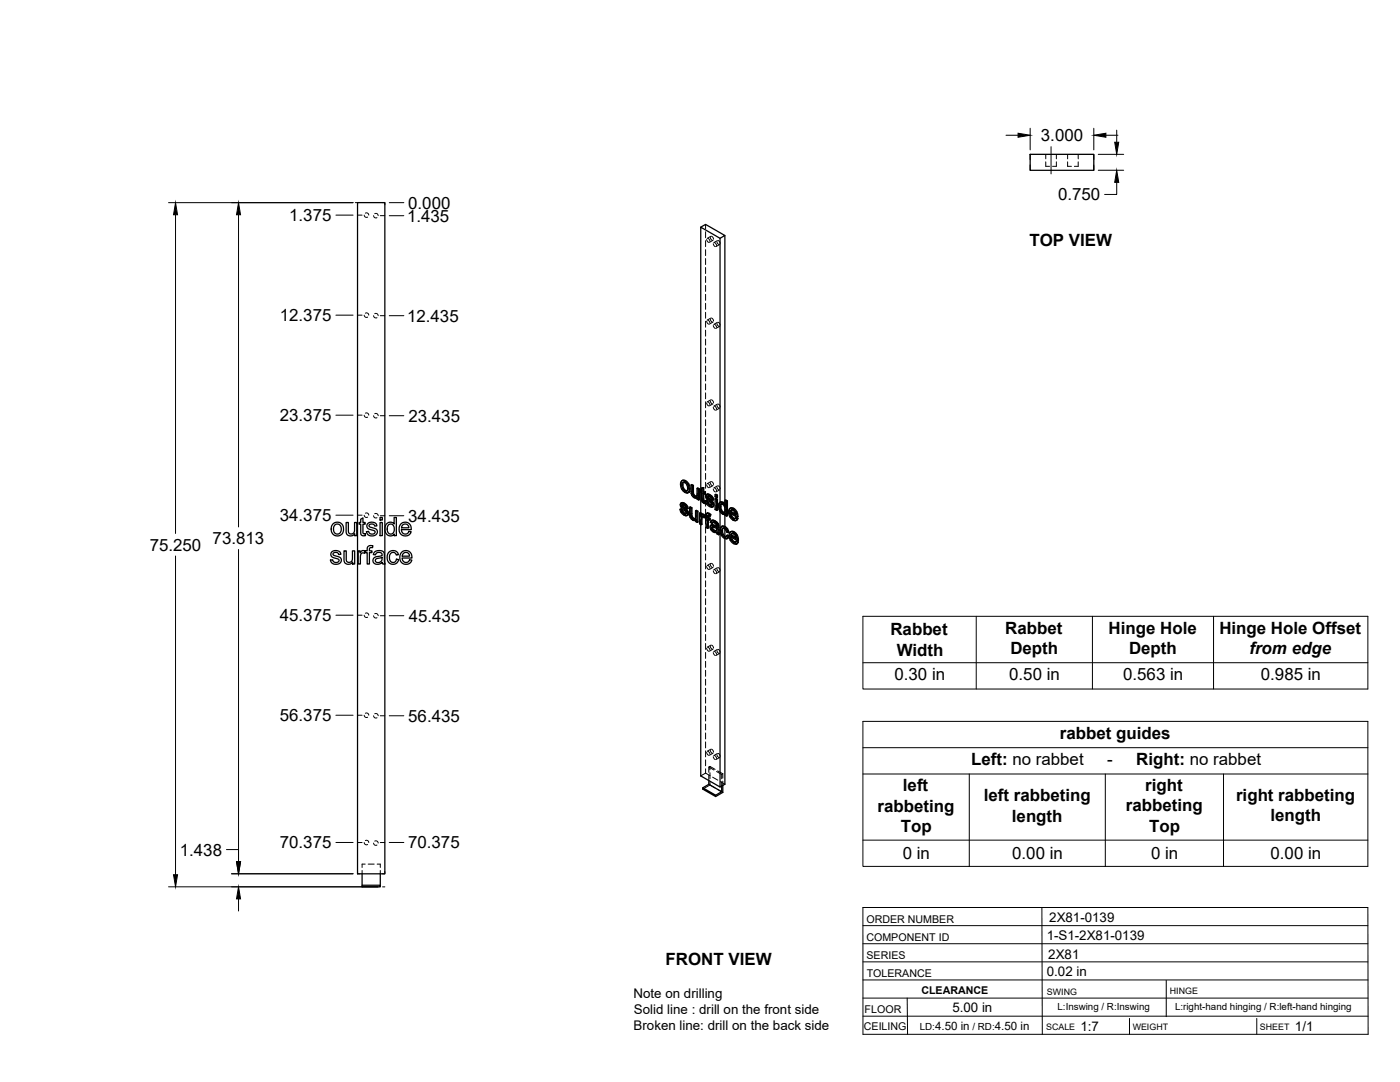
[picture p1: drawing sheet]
<svg xmlns="http://www.w3.org/2000/svg" width="559mm" height="432mm" viewBox="0 0 559 432" stroke-linecap="round" stroke-linejoin="round" font-family="sans-serif">
<!-- layer: Visible -->
<g fill="none" stroke="#000" stroke-width=".51">
<path d="M411.2 61.6h25.4v6.4h-25.4zM279.7 90.7l1.9-1.1 7.7 4.4-1.9 1.1M289.3 94v107M272.2 191.8l.8-.2 .7 .2zM272.2 191.8l-.5 .7-.1 .8 .5 1.9 1.6 1.5h.7l.5-.3M272.3 193.6l.3 1.5M272.6 195.1l.3-.2 .8 .8-.3 .2zM272.8 192.5l-.2 .9M272.9 194.9l-.3-1.5-.3 .1 .2-.8 .5-.2 .9 .6 .5 1.4-.2 1.4h-.8M273.4 192l1 1a1.92 1.92 0 0 1 1 2M273.7 195.7l.5 .2M273.7 191.8l1.2 1.3"/>
<path d="M274.6 193.3l.5 1.9 .3-.2-.2 1.2M275.1 195.2l-.2 1.2 .3-.2-.6 .5M275.8 193.5l.7 .4 .3-.2v3.2M276.5 193.9v3.1l.3-.1 .3 .6M276.5 197.1l.3 .6 .3-.2 .5 .4M276.8 197.7l.4 .4h.9l-.3 .1M276.8 193.7l-.7-.3-.3 .1v2.9l.3 1.1 .8 1a.97 .97 0 0 0 1.4 .1v.6l.5 .4M277.2 198.1l.6 .1M278.2 194.9l.6 .4 .4-.2v4.3l-.4 .2v-4.3M278.3 198.6l-.3 .2M279.2 195.1l-.7-.4-.3 .2v2.6l-.4 .7M279.7 195.5v-104.8l7.7 4.4v105.4"/>
<path d="M279.7 196.3v8.4M280 195.5l-.5 .1v.6l.5 .3v3.3l.8 1h.8l-.1-.7-.6 .1M280 194.8l.9-.2v1.5M280.6 194.8v1.5l.3-.2 .6 .3M280.6 196.3l.6 .3 .3-.2v.6l-.3 .2v-.6M280.6 199.8l.7 .2M280.7 200l.8 .1M280.9 194.6l-.9 .2v1.1l-.5-.3M280.9 197v2.6M281.2 197.2l-.6-.4v2.9l.5 .1M281.6 199.9l.6 .2M282.1 197.3l1.3 .1"/>
<path d="M282.3 198.3l.1 .3 .3-.2 .2 .4M282.4 198.6l.2 .3a1.16 1.16 0 0 1 1.4 .8l.4 .4M282.4 197.2l-.4 .2M282.5 197.4l.6 .2 .3-.2 .7 .6M282.5 199.9l-.6-.2-.3 .2 .4 1.2 .9 .9a1.24 1.24 0 0 0 1.6 .2M282.6 198v.1M282.6 198.9l1.5 1.4 .3-.2 .4 .7M282.7 198.4l-.1-.3-.3 .2 .1-.2 1 .3 .5 1 .6 .2M282.8 197.2l-.9 .3-.2 .9 .4 .8 1.9 1.8-.2 .7M283.1 197.6l.7 .6 .3-.2 .5 .7M283.8 198.2l.5 .7 .3-.2 .2 .8-.3 .1-.2-.7M285.4 199.1l.3-.2 .7 .3-.4 .2z"/>
<path d="M285.4 197.4l.3-.2 .7 .4-.4 .2zM285.4 199.1v4.2l.6 .4M285.4 197.4v.8l.6 .4M286.4 199.2v4.3l-.4 .2v-4.3M286.4 197.6v.8l-.4 .2v-.8M289.4 199.7l.6 .3 .3-.1v5.9l-.3 .2v-6M290.3 199.9l-.6-.4-.3 .2v2.1l-.4-.7M133 209l1.7-.6 1.4 .5 .9 1.2v2.2l-.8 1.1-1.8 .5-1.5-.7-.7-1.6a2.9 2.9 0 0 1 .8-2.6zM133.5 209.6l1.2-.5 .7 .2 .5 .6 .3 1.7-.8 1.4-1.2 .1-.8-.6-.3-1.6zM137.3 219.8h.9v3a1.32 1.32 0 0 0 1.3 1.7 1.32 1.32 0 0 0 1.2-1.8v-2.9h.9v5.3h-.8v-.8a1.86 1.86 0 0 1-2.3 .9 1.86 1.86 0 0 1-1.2-2.1zM138.2 208.5h.8l.1 3.8a1.31 1.31 0 0 0 1.7 .7 1.31 1.31 0 0 0 .7-1.7v-2.8h.9v5.3h-.8v-.8a1.86 1.86 0 0 1-2.2 .8 1.86 1.86 0 0 1-1.2-2zM143 219.8h.7v.8a1.28 1.28 0 0 1 2.1-.6l.8-.2v-1.1a1.56 1.56 0 0 1 2.2-.9l-.1 .8a.81 .81 0 0 0-.9 0 .81 .81 0 0 0-.4 .8v.4h1.1v.7h-1.1v4.6h-.8v-4.6h-.8v-.4l-.3 .7-.8-.2-.7 .5-.2 4h-.8z"/>
<path d="M144 207.2l.9-.5v1.8h.9v.7h-.9v3.4l.2 .4h.7l.1 .8h-1.3l-.6-.7v-3.9h-.7v-.7h.7zM146.7 209l.9-.5h1.6a1.47 1.47 0 0 1 1.2 1.4l-.8 .1a1.17 1.17 0 0 0-1.2-.9 1.17 1.17 0 0 0-1.1 .8l.4 .5 2.1 .5a1.6 1.6 0 0 1 .7 2.1 1.6 1.6 0 0 1-2 .9l-1.5-.4-.7-1.3 .9-.2 .4 .9 .5 .2 1.3-.2a.73 .73 0 0 0 .3-.9 .73 .73 0 0 0-.9-.4l-1.1-.3a1.41 1.41 0 0 1-1-2.3zM151.7 208.5h.9v5.3h-.9zM151.7 206.5h.9v1h-.9zM154.2 209.1l1.2-.7a1.86 1.86 0 0 1 1.9 .7v-2.6h.9v7.3h-.8v-.7a2.17 2.17 0 0 1-2.7 .5 2.17 2.17 0 0 1-1.1-2.5zM155 209.5l1.3-.3 .9 1v2l-.8 .9-1-.1-.7-.9-.1-1.5zM160 209.1a2.46 2.46 0 0 1 2.9-.4 2.46 2.46 0 0 1 1.2 2.7h-3.9l.3 1 .8 .7a1.46 1.46 0 0 0 1.9-1l.9 .1-.5 .9-.9 .7h-1.5l-1.2-.6-.7-1.7 .1-1.2zM160.7 209.5l.6-.3h1l.6 .6 .3 .8h-2.9zM271.4 203.3l.6 .2M271.9 200.7l1.3 .1M272 203.5l.4-.2 .2 .9-.3 .1zM272.1 201.7l.7 .5"/>
<path d="M272.2 202l.2 .4a1.49 1.49 0 0 1 1.6 .9l.3 .2M272.2 200.6l-.4 .2M272.3 204.3l.7 .7h.8M272.3 200.8l.6 .2 .3-.2 .8 .6M272.4 203.3l-.7-.2-.3 .2 .5 1.3 .8 .8a1.26 1.26 0 0 0 1.6 .2M272.4 202.4l1.5 1.3 .4-.2 .4 .7M272.5 201.4l-.1 .1M272.5 201.8l-.1-.3-.3 .2 .1-.2 1 .3 .5 1 .7 .3M272.6 204.2l.7 .6M272.6 200.6l-.8 .2-.3 .9 .4 .9 1.8 1.7 .2 .5-.3 .3M272.9 201l.7 .6 .4-.2 .5 .7M273 205l.6 .1"/>
<path d="M273.6 201.6l.5 .7 .4-.2 .2 .8-.3 .2-.3-.8M273.7 205.1h-.1M273.9 203.7l.4 .6 .4-.1 .1 .7M274.3 204.3l.2 .8 .3-.2-.2 .6M274.5 205.1l-.2 .5 .3-.1-.4 .3M275.2 202.4l.7 .4 .3-.2v3.2M275.9 202.8v3.1l.3-.1 .3 .6M275.9 206l.3 .6 .3-.2 .4 .4M276.2 206.6l.4 .4h.9M276.2 202.6l-.7-.3-.3 .1v3.1l.3 1.1 .8 .8a.97 .97 0 0 0 1.4 .1M276.6 207l.6 .2M277.5 207l-.3 .2"/>
<path d="M277.6 203.8l.7 .4 .3-.2v4.3l-.3 .2v-4.3M277.7 207.5v.7l.6 .3M277.7 207.6l-.2 .1M278.6 204l-.7-.4-.3 .2v2.7l-.4 .7M279.2 204.7l.6 .4 .3-.2v.5l.4-.2M279.8 205.1v.6l.7-.5 .4 .1M280 206.4l.2 2.8-.3 .2v-2.2M280.1 204.9l-.6-.3-.3 .1v4.3l.7 .4M280.2 205.4l.7-.1 .6 .4M280.3 206.1v.1M280.6 205.4l.6 .5M281 206.6l-.8-.5-.2 .3 .3-.2-.1 .8"/>
<path d="M281.2 206.5l.6 .3v3.7l.6 .4M281.2 206.5v-.4l-.2 .5M281.2 200.3l.1 .7M281.2 206.5l-.2 .1M282.2 204.9h.9l.6 .4M282.2 200.1l.3-.2 .3 .8-.3 .2zM282.4 206.6l.7 .4 .3-.2v.6l-.3 .2v-.6M282.5 204.7l-.5 .2M282.5 200.9l.7 .6h.8M282.7 207.3v3.4l-.3 .2v-3.8l.7 .5M282.7 205.7v.7M282.8 205.1l.6 .4 .3-.2-.4 .8 .1-.6"/>
<path d="M282.8 200.7l.7 .7M283.1 204.9l-.6-.2-.5 .3-.2 1.2-.6-.3 .6-.1M283.2 201.5l.6 .2M283.3 206.1a.45 .45 0 0 0-.5-.5 .45 .45 0 0 0-.4 .6v.4l.3-.2 .7 .4M283.9 209.6l.7-.2 1.4 .5M283.9 201.7h-.1M284.1 210.7l.2 .6 .3-.2 .6 .5M284.1 200.3l.4 .6 .3-.1 .2 .7M284.2 210.4l-.1 .3 .3-.2 .2 .6M284.2 209.4l-.5 .2M284.3 211.3l.5 .5h1h-1M284.3 210.3l-.1 .1"/>
<path d="M284.4 207.8l.8 .3 .3-.2 .8 .6M284.4 210.3l.8 .3a.72 .72 0 0 1 .8 .6 .72 .72 0 0 1-.5 .8M284.4 210.3l-.2 .1M284.4 210.3v.2M284.5 200.9l.2 .8 .3-.2-.2 .6M284.5 208.4l-.4 .5 .6-.5 1.1 .9a.48 .48 0 0 1 .1 .8 .48 .48 0 0 1-.7-.2l-.9-.3M284.6 209.4l-1 .3-.2 1 .7 1.1 1.1 .7a.63 .63 0 0 1 .7 0 .63 .63 0 0 1 .3 .5l.6 .4M284.7 201.7l-.2 .5 .3-.1-.5 .3M284.7 207.6l-.8 .2M285.2 208.1l.8 .6 .3-.2 .4 .5M285.5 207.9l-.8-.3-.9 .3-.3 .5 .6 .5M286 208.7l.4 .5 .3-.2 .2 .7"/>
<path d="M286.4 209.2l.2 .6 .3-.1 .1 2.9M286.6 209.8l.1 2.9 .3-.1 .1 .6-.3 .2-.1-.6M287.4 204.2v109.9l-7.7-4.5v-100.3M287.4 202.4l.3 1.4M287.5 200.4h1.2l.6 .6M287.7 201.3h.7l.7 .8 .3 1.1-.2 1.4M287.7 201.3l-.3 1.1 .4-.2 .3 1.4M287.7 203.8l.4-.2 .7 .8-.5 .1zM287.8 201.2l-.1 .1M287.8 200.3l-.5 .2M288 201.2l-.2 1M288.1 212l.3 1.4 .3-.2 .7 .8"/>
<path d="M288.2 210.1l.9 .2 .3-.2 1 1M288.4 213.4l.7 .8h.8M288.4 200.6l.6 .5h.4M288.4 204.6h.8M288.5 209.9l-.6 .3M288.6 210.8l-.2 1M288.7 200.4l-.9-.1-.7 .4-.2 2.1 1 2 1 .5 .5-.2v.6l.6 .3M288.8 204.4l.4 .1M289.1 210.3l.9 .8a.88 .88 0 0 1 .7 .5 .88 .88 0 0 1-.1 1l-.5-1.3M289.3 214.9v98.1l-1.9 1.1M289.3 202.6v1.7M289.3 205.2v4.9"/>
<path d="M289.3 211.1v2.9M289.4 210.1l-.9-.2-.7 .4-.3 .7v1.3l.9 2 1 .7h.7M289.4 205.1l-.2 .2M290 213.7l.7 .4M290.6 212.6l-.6-.3-.6-1.1-.9-.4-.4 1.2 .3-.2 .3 1.4M290.7 214.1l.3-.1-.2 .5-.7 .5zM291 214l-.6-.5-.7 .8-.6-.1M291.3 202.9h.9a1.88 1.88 0 0 1 1.9 1.3M291.5 212.3h.9a1.88 1.88 0 0 1 1.9 1.2M291.5 204.3l2.1 1.2-.5-1.4-.9-.6-.6 .3-.1 .5 .3-.2 1.7 1M291.7 213.6l2.1 1.2-.6-1.4-.8-.5h-.4l-.3 .7 .3-.1 1.7 .9M291.8 206.1l.8 .9 .8-.1"/>
<path d="M291.8 205.1l.3 .9M292 203.5l-.2 .6M292 214.4l.3 .9M292 215.5l.8 .8h.8M292.2 212.9l-.2 .6M292.5 203.1l1 .9a1.94 1.94 0 0 1 1.1 2.1M292.6 207l.6 .1M292.7 212.4l1.1 1a1.96 1.96 0 0 1 .9 2M292.8 216.3l.5 .2M292.9 202.9l-.9-.3-1 .6-.2 1.1 .2 1.4 .7 1.1 1.2 .9h.9l.7-.8M293.1 212.2l-1-.2-.9 .7-.2 1.3 .3 1.2 .7 1.1 1.2 .8h.7l.8-.8M293.3 207l-.1 .1"/>
<path d="M293.5 216.4l-.2 .1M293.6 206.7l.6 .4M293.8 204.3l.4 1.9 .4-.1-.4 .1M293.8 216l.6 .5M293.9 213.7l.5 1.9 .3-.2-.3 .2M294.2 206.4l-2.8-1.5 .4 1.2 .3-.1 .8 .8M294.4 215.8l-2.8-1.6 .4 1.3 .3-.2 .8 .9M294.5 206.9l-.7 .8M294.5 206.9l-.6-.4-.7 .6M294.7 216.3l-.7 .8M294.7 216.3l-.6-.5-.8 .7M132.4 220.2l1.2-.5 1.1 .1a1.53 1.53 0 0 1 1.4 1.4l-.9 .1a1.17 1.17 0 0 0-1.1-.9 1.17 1.17 0 0 0-1.2 .9l.3 .3 2.8 1.1a1.85 1.85 0 0 1-.4 2.2 1.85 1.85 0 0 1-2.2 .2l-1.1-.6-.4-1 .9-.1 .3 .7 .7 .4 1.2-.2a.81 .81 0 0 0 .2-1.1 .81 .81 0 0 0-1-.3l-1.2-.4a1.35 1.35 0 0 1-.6-2.3z"/>
<path d="M149.5 220.3l.7-.4 1.2-.2 1.7 .6 .3 .6 .3 4.2h-.9l-.2-.6-1.3 .6-1.2 .1-.8-.4-.4-.7a1.74 1.74 0 0 1 2-2l.6-.1a.77 .77 0 0 0 1-.8 .77 .77 0 0 0-1-.7l-1.2 .2-.4 .7-.9-.1zM150 223.2l2.5-.7a1.62 1.62 0 0 1-.6 1.7 1.62 1.62 0 0 1-1.9 0l-.2-.5zM153.6 224.9v-144h-10.9v267.8h10.9v-123.6M155.2 220.4l1.2-.6h1.4l.8 .7 .4 .9-.8 .1a1.44 1.44 0 0 0-1.9-.9 1.44 1.44 0 0 0-.9 1.9l.2 1.1 .7 .8 1.3-.1 .6-1.1 .9 .1-.1 .5-.6 .9-.9 .4h-1.4l-.9-.6-.7-2zM160.3 220.5l1.5-.8a2.5 2.5 0 0 1 2.6 3h-3.9l.2 .9 .8 .8a1.43 1.43 0 0 0 2-1l.9 .1-.5 .9-.9 .7h-1.7l-1-.6-.6-.9-.1-1.1 .1-1zM161 220.9l.5-.4h1.1l.6 .5 .3 1h-3zM282.9 311.5v1.5l-2.4 1.4v.5l5.1 3v-.5l-5.1-3M282.9 313l5.2 3-2.5 1.4M288.1 313.7v2.3M288.5 313.4v2.8l-2.9 1.7M144.5 348.7v5.2h7.3v-.6h-7.3M151.8 348.7v4.6"/>
</g>
<!-- layer: Hidden -->
<g fill="none" stroke="#000" stroke-width=".4">
<path d="M417.4 64.6v1.8h1.5M417.4 61.6v1.8M421.6 64.6v1.8h-1.5M421.6 61.6v1.8M426.1 64.6v1.8h1.6M426.1 61.6v1.8M430.4 64.6v1.8h-1.6M430.4 61.6v1.8M145.4 85.9l.4 .7h.9M145.8 85.1h1l.4 .8M149.1 86.1l.5 .7h.9M149.6 85.3l.8-.1 .5 .9"/>
<path d="M281.6 89.6v1.7M281.6 92.5v2.4M281.6 96.1v2.3M281.6 99.6v2.4M282.1 95.6l.3 .8 .5 .3M282.5 95.1l.6 .4 .3 .8M283.5 94.7l.2 .7 .6 .5M283.7 94.3l-1.4 .8M284 94.3l.6 .5 .2 .7M284.6 95.9l-1.4 .8M284.7 97.3l.3 .8 .5 .3M285.2 96.8l.5 .4 .3 .8"/>
<path d="M286.2 96.4l.2 .7 .6 .5M286.3 96l-1.4 .8M286.6 96l.7 .5 .1 .7M287.3 97.6l-1.5 .8M281.6 103.2v2.4M281.6 106.8v2.4M281.6 110.3v2.4M281.6 113.9v2.4M281.6 117.5v2.4M145.4 125.8l.4 .8 .9-.1M145.8 125h1l.4 .8M149.1 126l.5 .8h.9"/>
<path d="M149.6 125.2h.8l.5 .8M281.6 121.1v2.3M281.6 124.6v2.4M281.6 128.2v2.4M281.6 131.8v2.4M281.6 135.3v2.4M281.6 138.9v2.4M282.1 128.2l.3 .8 .5 .4M282.5 127.7l.6 .5 .3 .7M283.5 127.4l.2 .6 .6 .5M283.7 126.9l-1.4 .9M284 126.9l.6 .6 .2 .6"/>
<path d="M284.6 128.5l-1.4 .8M284.7 129.9l.3 .8 .5 .4M285.2 129.4l.5 .5 .3 .7M286.2 129.1l.2 .7 .6 .4M286.3 128.6l-1.4 .9M286.6 128.6l.7 .6 .1 .6M287.3 130.2l-1.5 .8M281.6 142.5v2.4M281.6 146.1v2.3M281.6 149.6v2.4M281.6 153.2v2.4M281.6 156.8v2.4"/>
<path d="M283.5 160l.2 .7 .6 .5M283.7 159.6l-1.4 .8M284 159.6l.6 .5 .2 .6M145.4 165.7l.4 .8h.9M145.8 164.9l.9-.1 .5 .9M149.1 165.9l.5 .8h.9M149.6 165.1h.8l.5 .8M281.6 160.3v2.4M281.6 163.9v2.4M281.6 167.5v2.4M281.6 171.1v2.3M281.6 174.6v2.4"/>
<path d="M281.6 178.2v2.4M282.1 160.8l.3 .8 .5 .4M282.5 160.4l.6 .4 .3 .8M284.6 161.1l-1.4 .9M284.7 162.5l.3 .8 .5 .4M285.2 162.1l.5 .4 .3 .8M286.2 161.7l.2 .7 .6 .5M286.3 161.3l-1.4 .8M286.6 161.2l.7 .6 .1 .6M287.3 162.8l-1.5 .9M271.9 193.1l.5 1.9-.3 .2M272.4 195l1.3 1.3-.3 .2"/>
<path d="M272.5 191.6l-.9 1.7M272.8 192.5l-.2 .1M272.9 192.4h.8l-.3 .2M273.7 192.4l.8 .9-.3 .2M273.7 196.3l.9 .3-.3 .2M274.5 195.8l-.3 .1M274.5 193.3l.3 1.4-.4 .2M274.8 194.7l-.1 .8-.5 .4M274.9 196.5l-.3 .1M276.1 193.4l.1 3.3-.3 .2M276.2 196.7l.2 .7-.3 .1M276.4 197.4l.4 .6-.3 .2"/>
<path d="M276.8 198l.6 .5-.3 .1M277.4 198.5l.8 .2 .4-.3-.3 .2M278.1 198.1h.1M278.3 198l-.4 .2M278.4 198.6h-.1M278.4 197.8l-.3 .3M278.5 194.7v2.8l-.4 .5M278.6 198.4v.7l-.3 .1M278.6 199.1l.6 .3M279.7 195.5v.8M279.8 196l.5 .3-.3 .2M279.8 195.5v.5l-.3 .2"/>
<path d="M280 195.5l.3 .2M280.3 196.3l.1 3.4-.4 .2M280.3 194.6v1.1l-.3 .2M280.4 199.7l.2 .5-.3 .1M280.6 196.8l.3-.2v.4M280.9 196.6l.6 .4M281.6 181.8v2.4M281.6 185.4v2.3M281.6 188.9v2.4M281.6 192.5v2.4M281.6 196.1v2.4M281.6 199.6v2.4"/>
<path d="M281.9 199.7l.5 1.3-.3 .2M282 197.8l.2 .7-.4 .2M282.1 193.5l.3 .8 .5 .3M282.1 197.4l-.4 .6M282.2 198.5l.4 .7-.4 .1M282.3 197.2l-.5 .4M282.5 198l.3-.2-.2 .2M282.5 193l.6 .4 .3 .8M282.6 199.2l1.6 1.5-.4 .2M282.7 197.9l-.3 .2M282.8 197.8l.6 .2-.3 .2M283.4 198l.6 .5-.3 .2"/>
<path d="M283.5 192.6l.2 .7 .6 .5M283.7 192.2l-1.4 .8M284 192.2l.6 .5 .2 .7M284 198.5l.2 .7-.3 .2M284.2 199.2l.6 .3M284.6 193.8l-1.4 .8M284.7 195.2l.3 .8 .5 .3M285.2 194.7l.5 .4 .3 .8M285.7 197.2v.9l-.3 .1M285.7 198.9v1.5M285.7 198.1l.7 .3M286.2 194.3l.2 .7 .6 .5"/>
<path d="M286.3 193.9l-1.4 .8M286.6 193.9l.7 .5 .1 .7M287.3 195.5l-1.5 .8M289.7 199.5v2.1l-.3 .2M145.4 205.6l.6 .9 .7-.1M145.8 204.8l1 .1 .4 .7M149.1 205.8l.5 .8h.9M149.6 205h.8l.5 .8M271.7 203.1l.5 1.3-.3 .2M271.8 201.3l.2 .6-.3 .2M271.9 200.8l-.4 .6M272 201.9l.4 .7-.3 .2"/>
<path d="M272.1 200.6l-.5 .4M272.2 204.4l1.1 1-.3 .1M272.3 201.4l.3-.1-.1 .1M272.4 202.6l1.6 1.5-.3 .2M272.6 201.3l-.4 .2M272.6 201.3l.6 .1-.3 .2M273.2 201.4l.6 .6-.3 .1M273.3 205.4l.8 .3-.3 .1M273.8 202l.3 .6-.4 .2M274 204.9l-.2 .1M274 204.1l.2 .5-.3 .2M274 204.9l-.3 .2 .3-.2"/>
<path d="M274.1 202.6l.6 .3M274.2 204.6l-.2 .3M274.5 205.6l-.4 .1M275.5 202.3l.1 3.3-.3 .2M275.6 205.6l.2 .7-.3 .2M275.8 206.3l.4 .6-.3 .2M276.2 206.9l.6 .5-.3 .2M276.8 207.4l.7 .2 .5-.3-.2 .2M277.5 207h.1M277.7 206.9l-.4 .2M277.8 206.7l-.3 .3M277.9 203.6v2.8l-.4 .5"/>
<path d="M278 207.3v.7l-.3 .2M278 208l.6 .3M279.5 207.3v1.6l-.3 .1M279.5 208.9l.7 .3M279.5 204.6v1.5M279.7 204.7v1.7M279.7 207.6v1.7M280.1 206.1l.8-.1-.3 .2M280.1 205.4v.1M280.2 206.1l.3-.2-.2 .2M280.4 205.2l-.6 .5M280.6 200.2l.6 .4-.4 .2"/>
<path d="M280.9 206l.4 .4M281.2 200.6l.4 .2M281.2 206.1l.3-.1-.2 .4M281.5 205.7v.1M281.5 206.3l.6 .3-.3 .2M281.5 206l-.2 .4M281.5 205.7l-.3 .3M281.6 203.2v2.4M281.6 206.8v2.4M281.6 210.4v2.3M281.6 213.9v2.4M281.6 217.5v2.4"/>
<path d="M281.8 205.8l.3 .2M282.1 209.1v1.2l-.3 .2M282.1 210.3l.6 .4M282.1 206.6v1.3M282.2 205l-.1 1-.3 .2M282.3 204.7l-.5 .4M282.4 201l1.1 1-.3 .1M282.4 207.1l.3-.2v.4M282.5 205.7l.4-.2-.2 .2M282.7 206.9l.7 .5M282.9 205.5l.4 .1-.4 .2M283.3 205.6l.3 .3"/>
<path d="M283.5 202l.8 .2-.3 .2M283.7 210.1l.4 1.1-.4 .2M283.8 209.6l-.4 .7M283.8 208.3l.7 .4M284 209.5l-.5 .3M284.1 211.2l.9 .9-.3 .2M284.1 201.5h-.1M284.1 207.7l-.6 .7M284.2 200.7l.1 .5-.3 .2M284.2 201.5l-.3 .2 .2-.2M284.2 207.6l-.4 .3M284.3 201.2l-.2 .3"/>
<path d="M284.4 208.4l.4-.1-.3 .1M284.5 210.2l.2-.1zM284.5 210.2l-.2 .1M284.6 210.1l-.4 .2M284.6 202.2h-.3M284.7 210.1l1.6 .5-.3 .2M284.8 208.3l.6 .1-.3 .2M285 212.1l.7 .2-.3 .2M285.4 208.4l.7 .7-.3 .2M285.7 212.3h.7l-.4 .1M285.7 201.6v1.6l-.3 .1M285.7 203.2l.7 .3"/>
<path d="M286 209.9l.3 .1M286 211.7l-.3 .2M286.1 209.1l.2 .7-.3 .2M286.2 211.5l-.4 .3M286.3 210.6l-.1 .9-.3 .2M286.3 209.8l-.3 .4M286.4 212.3l.1 .6-.3 .1M286.5 212.9l.6 .3M287.1 201.8l.2 1.3-.3 .2M287.3 200.7l-.2 1.1-.3 .2M287.3 203.1l.6 1.1-.3 .2M287.4 200.5v1.2"/>
<path d="M287.4 202.9v1.3M287.6 200.4l-.6 .5M287.7 211.4l.5 2-.3 .2M287.9 204.2l.8 .8-.3 .1M287.9 210.3l-.2 1.1-.3 .2M288 201.1h.7l-.3 .2M288 201.1l-.2 .1M288 201.1v.1M288.1 201.1l-.3 .1M288.2 213.4l1.2 1.3-.3 .1M288.2 210l-.6 .5M288.6 210.8l-.2 .1"/>
<path d="M288.7 210.7l.8 .1-.4 .1M288.7 205l.7 .1 .4-.2-.4 .2M288.7 201.1l.8 .8-.4 .2M289.3 201v1.6M289.3 204.3v.9M289.3 210.1v1M289.3 214v.9M289.4 201.1l.3 .5M289.4 214.7l1.1 .1M289.5 210.8l.5 .5-.3 .2M289.5 201.9l.3 1.5-.4 .2M289.5 205.1h-.1"/>
<path d="M289.8 203.4l-.2 .8-.4 .3 .3-.1M289.8 204.9v.6l-.4 .2M289.8 205.5l.5 .3M290 211.3l.3 .8-.3 .2M290 214.1l-.1 .1M290.3 212.1l.6 .3M290.4 213.5l-.7 .8M291.1 204.1l.5 1.9-.3 .2M291.3 213.5l.5 1.9-.3 .2M291.4 204.9l.4-.2v.4M291.6 206l1.3 1.4-.3 .2M291.6 202.7l-.8 1.6"/>
<path d="M291.6 214.2l.4-.2v.4M291.8 204.7l2.7 1.6M291.8 215.4l1.3 1.3-.3 .2M291.8 212.1l-.8 1.6M292 214l2.7 1.6M292 203.5l-.2 .1M292.1 203.4l.8 .1-.4 .1M292.2 212.9h-.2M292.3 212.7l.8 .1-.4 .2M292.9 203.5l.7 .8-.3 .2M292.9 207.4l1.1 .2-.4 .2M293.1 212.8l.7 .9-.3 .2"/>
<path d="M293.1 216.7l1.1 .3-.4 .2M293.4 206.9h.1M293.5 205.1l.4 .2M293.6 206.9l-.3 .1 .2-.1M293.6 216.3h.1M293.6 204.3l.3 1-.3 .2M293.7 216.3l-.2 .1M293.7 214.4l.4 .3M293.8 216.2l-.3 .2M293.8 213.7l.3 1-.3 .1M293.9 206.5l-.4 .4M294.1 215.8l-.4 .5"/>
<path d="M294.1 207.5l-.1 .1M294.3 216.9l-.1 .1M153.6 224.9v.2M281.6 221.1v2.4M281.6 224.6v2.4M281.6 228.2v2.4M281.6 231.8v2.4M281.6 235.4v2.3M281.6 238.9v2.4M282.1 226.1l.3 .8 .5 .4M282.5 225.6l.6 .5 .3 .7M283.5 225.3l.2 .6 .6 .5"/>
<path d="M283.7 224.8l-1.4 .9M284 224.8l.6 .6 .2 .6M284.6 226.4l-1.4 .8M284.7 227.8l.3 .8 .5 .4M285.2 227.4l.5 .4 .3 .7M286.2 226.9l.2 .7 .6 .5M286.3 226.5l-1.4 .9M286.6 226.5l.7 .6 .1 .6M287.3 228.1l-1.5 .8M145.4 245.5l.6 .9 .7-.1M145.8 244.7l1 .1 .4 .7M149.1 245.7l.5 .8h.9"/>
<path d="M149.6 244.9h.8l.5 .8M281.6 242.5v2.4M281.6 246.1v2.4M281.6 249.6v2.4M281.6 253.2v2.4M281.6 256.8v2.4M282.1 258.7l.3 .8 .5 .4M282.5 258.3l.6 .4 .3 .8M283.5 257.9l.2 .7 .6 .5M283.7 257.5l-1.4 .8M284 257.5l.6 .5 .2 .6M284.6 259l-1.4 .9"/>
<path d="M285.2 260l.5 .4 .3 .8M286.2 259.6l.2 .7 .6 .5M286.3 259.2l-1.4 .8M286.6 259.1l.7 .6 .1 .6M281.6 260.4v2.3M281.6 263.9v2.4M281.6 267.5v2.4M281.6 271.1v2.4M281.6 274.7v2.3M281.6 278.2v2.4M284.7 260.4l.3 .8 .5 .4M287.3 260.8l-1.5 .8"/>
<path d="M145.4 285.4l.6 .9 .7-.1M145.8 284.6l1 .1 .4 .7M149.1 285.6l.5 .8h.9M149.6 284.9l.8-.1 .5 .8M281.6 281.8v2.4M281.6 285.4v2.3M281.6 288.9v2.4M281.6 292.5v2.4M281.6 296.1v2.4M281.6 299.7v2.3M282.5 299.8l.6 .4 .3 .8M283.5 299.4l.2 .7 .6 .5"/>
<path d="M283.7 299l-1.4 .8M284 299l.6 .6 .2 .6M281.6 303.2v2.4M281.6 306.8v1.7M281.6 308.5l-1.9 1.1M281.6 308.5l1.8 1.1M282.1 300.2l.3 .9 .5 .3M282.9 309.4v2.1M282.9 306.1l2.1 1.2M283.4 307.2v-1.3l-.5 .2v2.1M283.4 313.3l-2.9 1.6M283.4 308.4v2.3"/>
<path d="M283.4 312v1.3M283.4 305.9l2 1.1M283.4 313.3l2 1.2M284.4 310.2l2.1 1.1M284.6 300.6l-1.4 .8M284.7 302l.3 .8 .5 .3M285.2 301.5l.5 .4 .3 .8M286 307.9l2.1 1.2 .4-.3M286.2 301.1l.2 .7 .6 .5M286.3 300.7l-1.4 .8M286.4 307.6l2.1 1.2M286.4 315l2.1 1.2"/>
<path d="M286.6 300.7l.7 .5 .1 .7M287.3 302.3l-1.5 .8M287.5 311.9l1.8 1.1M288.1 309.1v1.7M288.1 312v1.7M288.5 308.8v1.7M288.5 311.7v1.7M145.4 336.2l.6 .9 .7-.1M145.8 335.4l1 .1 .4 .7M149.1 336.5l.5 .7h.9M149.6 335.7l.8-.1 .5 .8M144.5 347.4v1.3"/>
<path d="M145.8 344.8h-1.3v1.4M147 344.8h2.4M150.5 344.8h1.3v1.4M151.8 347.4v1.3"/>
</g>
<!-- layer: Reference -->
<g fill="none" stroke="#000" stroke-width=".4">
<path d="M411.2 61.6v2.1M411.2 65.8v2.2M436.6 61.6v2.1M436.6 65.8v2.2M141.8 80.9h.9v.9M142.7 85.9h1.8M151.8 86.1h1.8M152.7 80.9h.9v.9M142.7 125.8h1.8M151.8 126h1.8M142.7 165.7h1.8M151.8 165.9h1.8"/>
<path d="M142.7 205.6h1.8M151.8 205.8h1.8M142.7 245.5h1.8M151.8 245.7h1.8M142.7 285.4h1.8M151.8 285.6h1.8M142.7 336.2h1.8M151.8 336.2h1.8M142.7 347.8v.9h.9M152.7 353.9h.9M153.6 347.8v.9h-.9"/>
</g>
<!-- layer: Hidden Narrow -->
<path d="M276.1 196l-.3 .2M278.5 197l-.3 .2M280.3 198.8l-.3 .1M273.3 203.5l-.3 .1M275.5 204.9l-.3 .2M277.9 205.9l-.3 .2M282.1 205.6l-.3 .2M283.5 200.1l-.3 .1M285.3 210.3l-.3 .2M286.3 210.9l-.3 .2" fill="none" stroke="#000" stroke-width=".4"/>
<!-- layer: Visible Narrow -->
<path d="M276.8 196.1l-.3 .2M280.9 199.2l-.3 .1M283.5 199.3l-.3 .2M273.3 202.7l-.3 .2M276.2 205l-.3 .2M282.7 206l-.3 .2M285.2 209.6l-.3 .2M287 210.4l-.4 .1M287 211.3l-.4 .2" fill="none" stroke="#000" stroke-width=".4"/>
<!-- layer: Titleblock -->
<path d="M344.4 362.2h201.6l.1 50.6h-201.7zM344.4 376.6h201.6M344.4 369.4h201.6M415.9 362.2l.1 50.6M344.4 383.9h201.6M344.4 398.3h201.6M344.4 391.1h201.6M362.1 398.3l.1 14.4M465.5 391.3v14.4M344.4 405.5h201.7M450.8 406.4v6.4M501.6 406.4v6.4" fill="none" stroke="#000" stroke-width=".4"/>
<!-- layer: Custom Tables -->
<path d="M344.4 246h201.6v29h-201.6zM389.7 246v29M436 246v29M484.4 246v29M344.4 264.5h201.6M344.4 287.9h201.6v57.9h-201.6zM344.4 298.4h201.6M344.4 308.9h201.6M386.9 308.9v36.9M441.2 308.9v36.9M488.4 308.9v36.9M344.4 335.3h201.6" fill="none" stroke="#000" stroke-width=".4"/>
<!-- layer: FD_Dimensions -->
<g fill="none" stroke="#000" stroke-width=".4">
<path d="M401.5 54h4.9M411.2 51.2v8.6M436.6 51.2v8.6M441.4 54h4.8M445.7 51.9v4.9M438.4 61.6h10.1M438.4 67.9h10.1M445.7 72.8v4.8h-4.8M67.3 80.9h73.6M70.1 85.7v127.2M95.2 85.7v124.6M134.1 85.9h6.8"/>
<path d="M155.4 80.9h5.8M155.4 86.1h5.8M134.1 125.8h6.8M155.4 126h5.8M134.1 165.7h6.8M155.4 165.9h5.8M95.2 219.3v124.6M134.1 205.6h6.8M155.4 205.8h5.8M70.1 221.9v127.2M134.1 245.5h6.8M155.4 245.7h5.8"/>
<path d="M134.1 285.4h6.8M155.4 285.6h5.8M90.4 339h4.8M134.1 336.2h6.8M155.4 336.2h5.8M67.3 353.9h83.6M92.4 348.7h48.5M95.2 358.7v4.9"/>
</g>
<path d="M406.4 53.2l4.8 .8-4.8 .8zM436.6 54l4.8-.8v1.6zM444.9 56.8h1.6l-.8 4.8zM445.7 67.9l.8 4.9h-1.6zM70.1 80.9l.8 4.8h-1.6zM95.2 80.9l.8 4.8h-1.6zM69.3 349.1h1.6l-.8 4.8zM94.4 343.9h1.6l-.8 4.8zM95.2 353.9l.8 4.8h-1.6z" fill="#000" stroke="#000" stroke-width=".4"/>
<!-- layer: Smart Centers -->
<path d="M419.5 58.5v10.9" fill="none" stroke="#000" stroke-width=".4"/>
<g font-size="6.7">
<text x="415.5" y="56.3">3.000</text>
<text x="162.9" y="83.2">0.000</text>
<text x="422.3" y="80">0.750</text>
<text x="115.4" y="88.2">1.375</text>
<text x="162.5" y="88.5">1.435</text>
<text x="410.9" y="98.2">TOP VIEW</text>
<text x="111.7" y="128.1">12.375</text>
<text x="162.5" y="128.4">12.435</text>
<text x="111.7" y="168.1">23.375</text>
<text x="163" y="168.3">23.435</text>
<text x="111.7" y="208">34.375</text>
<text x="162.9" y="208.2">34.435</text>
<text x="59.8" y="219.8">75.250</text>
<text x="84.9" y="217.1">73.813</text>
<text x="111.7" y="247.9">45.375</text>
<text x="163.1" y="248.1">45.435</text>
<text x="355.4" y="253.6">Rabbet</text>
<text x="401.2" y="252.9">Rabbet</text>
<text x="442.5" y="252.9">Hinge Hole</text>
<text x="486.7" y="252.9">Hinge Hole Offset</text>
<text x="357.9" y="261.6">Width</text>
<text x="403.3" y="261">Depth</text>
<text x="450.6" y="261">Depth</text>
<text x="498.7" y="261">from edge</text>
<text x="357" y="271.4">0.30 in</text>
<text x="402.8" y="271.4">0.50 in</text>
<text x="448.3" y="271.4">0.563 in</text>
<text x="503.3" y="271.4">0.985 in</text>
<text x="111.7" y="287.8">56.375</text>
<text x="162.9" y="288">56.435</text>
<text x="423" y="294.8">rabbet guides</text>
<text x="387.6" y="305.4">Left: no rabbet</text>
<text x="441.9" y="305.4">-</text>
<text x="453.5" y="305.4">Right: no rabbet</text>
<text x="360.4" y="315.8">left</text>
<text x="457.1" y="315.8">right</text>
<text x="350.3" y="323.9">rabbeting</text>
<text x="392.7" y="319.8">left rabbeting</text>
<text x="449.4" y="323.8">rabbeting</text>
<text x="493.4" y="319.8">right rabbeting</text>
<text x="403.9" y="327.9">length</text>
<text x="507" y="327.8">length</text>
<text x="359.5" y="331.9">Top</text>
<text x="458.6" y="331.9">Top</text>
<text x="71.8" y="341.4">1.438</text>
<text x="111.7" y="338.6">70.375</text>
<text x="162.9" y="338.6">70.375</text>
<text x="360.3" y="342.9">0 in</text>
<text x="404" y="342.9">0.00 in</text>
<text x="459.4" y="342.9">0 in</text>
<text x="507.1" y="342.9">0.00 in</text>
<text x="265.7" y="385.2">FRONT VIEW</text>
</g>
<g font-size="5.3">
<text x="418.8" y="368">2X81-0139</text>
<text x="417.8" y="375.1">1-S1-2X81-0139</text>
<text x="418.4" y="382.5">2X81</text>
<text x="417.8" y="389.5">0.02 in</text>
<text x="252.9" y="398.4">Note on drilling</text>
<text x="253" y="404.9">Solid line : drill on the front side</text>
<text x="380.1" y="404">5.00 in</text>
<text x="252.9" y="411.2">Broken line: drill on the back side</text>
<text x="431.3" y="411.5">1:7</text>
<text x="516.9" y="411.5">1/1</text>
</g>
<g font-size="4.6">
<text x="373.2" y="411.2">4.50 in</text>
<text x="397" y="411.2">4.50 in</text>
</g>
<g font-size="4.3">
<text x="345.8" y="368.4">ORDER NUMBER</text>
<text x="345.8" y="375.5">COMPONENT ID</text>
<text x="345.8" y="382.7">SERIES</text>
<text x="345.9" y="389.9">TOLERANCE</text>
<text x="367.7" y="396.7">CLEARANCE</text>
<text x="345.1" y="404.3">FLOOR</text>
<text x="344.8" y="411.1">CEILING</text>
</g>
<g font-size="3.9">
<text x="422.1" y="403.1">L:Inswing / R:Inswing</text>
<text x="469" y="403.1">L:right-hand hinging / R:left-hand hinging</text>
<text x="367.1" y="411.2">LD:</text>
<text x="388.2" y="411.2">/ RD:</text>
</g>
<g font-size="3.5">
<text x="417.9" y="397">SWING</text>
<text x="466.9" y="396.9">HINGE</text>
<text x="417.5" y="410.9">SCALE</text>
<text x="452.1" y="410.9">WEIGHT</text>
<text x="502.9" y="410.9">SHEET</text>
</g>
</svg>
